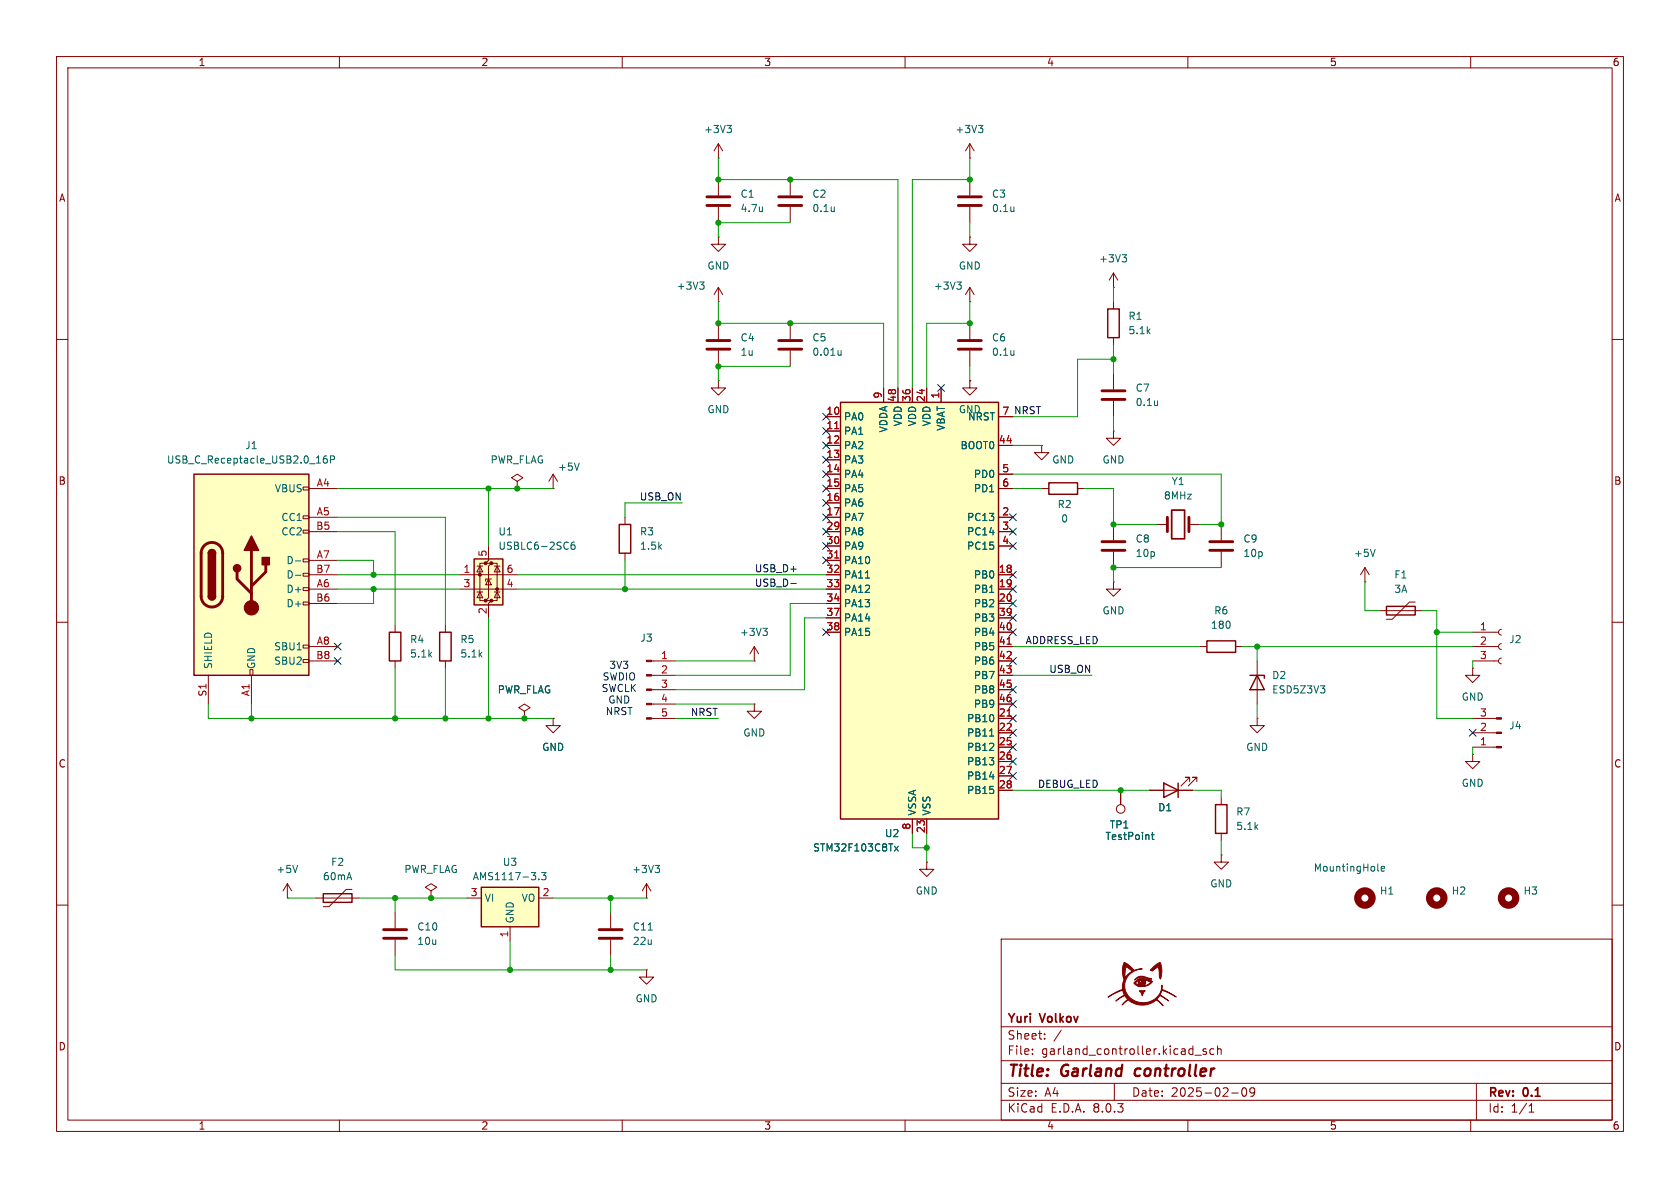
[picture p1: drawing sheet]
<svg xmlns="http://www.w3.org/2000/svg" width="297mm" height="210mm" viewBox="0 0 297 210" stroke-linecap="round" stroke-linejoin="round" font-family="sans-serif">
<g fill="none" stroke="#840000" stroke-width=".18">
<path d="M10 10h277v190h-277zM12 12h273v186h-273zM60 10v2M110 10v2M160 10v2M210 10v2M260 10v2M10 60h2M196.8 50.8h.1M196.8 48.3v2.5M196.8 53.3v1.3M196.8 59.7v1.3"/>
<path d="M196.8 48.3l-.7 1.2M196.8 48.3l.8 1.2M285 60h2M171.4 67.3v1.3h1.3l-1.3 1.3-1.2-1.3h1.2M171.4 67.3h.1M184.1 78.7v1.3h1.3l-1.3 1.3-1.2-1.3h1.2M184.1 78.7h.1M196.8 76.2v1.3h1.3l-1.3 1.2-1.2-1.2h1.2M196.8 76.2h.1M196.8 66v2.8M196.8 70.9v2.8M184.1 86.4h1.3"/>
<path d="M190.5 86.4h1.3M196.8 92.7v2.8M196.8 97.5v2.8M204.5 92.7h1.9M210.2 92.7h1.9M215.9 92.7v2.8M215.9 97.5v2.8M10 110h2M69.8 110.5v1.3M69.8 116.8v1.3M78.7 110.5v1.3M78.7 116.8v1.3"/>
<path d="M196.8 102.9v1.2h1.3l-1.3 1.3-1.2-1.3h1.2M196.8 102.9h.1M212.1 114.3h1.3M218.4 114.3h1.3M285 110h2M10 160h2M50.8 158.8h.1M50.8 156.2l-.8 1.3M50.8 156.2v2.6M50.8 156.2l.8 1.3M55.9 158.8h7.6M62.2 157.2h-1l-3 3.1h-1.1"/>
<path d="M163.8 152.4v1.3h1.3l-1.3 1.2-1.2-1.2h1.2M163.8 152.4h.1M215.9 141v1.2M215.9 147.3v1.3M285 160h2M177 166h108v32h-108zM60 198v2M110 198v2M160 198v2M177 194.5h108M177 191.5h108M177 187.5h108"/>
<path d="M177 181.5h108M182.5 186.3v.1M182.5 185.5v.1M184.7 183.6v.1M184.7 182.8v.1M187.6 182.1l-1.3 2M197 191.5v3M210 198v2M211.2 186.5h1.2M213.2 185.5l-.3-.1-.2 .2v.2l.5 .2v.3h-.5M214.6 185.5l-.4-.1-.3 .3v.4l.1 .2h.6M215.2 185.5l.3-.1 .3 .1 .1 .9"/>
<path d="M215.2 184.9v1.5M217.7 193.2h1.2M219.7 192.4l.2-.1a.81 .81 0 0 1 .6 .6 .81 .81 0 0 1-.3 .8l-.2 .1a.81 .81 0 0 1-.3-1.4zM221.8 192.9l-.3 .3h-.3l-.2-.3 .1-.5 .4-.1 .2 .1a.99 .99 0 0 1-.3 1.4h-.3M260 198v2M261 191.5v6.5M270.3 196.6h.9M270.3 195.5l.4-.4v1.5"/>
</g>
<path d="M200.8 189.1l-.2 .7 .3 .4" fill="none" stroke="#840000" stroke-width=".4"/>
<path d="M195.8 54.6h2.1v5.1h-2.1zM185.4 85.3h5.1v2.1h-5.1zM68.8 111.8h2.1v5h-2.1zM77.7 111.8h2.1v5h-2.1zM213.4 113.3h5v2h-5zM57.1 158h5.1v1.5h-5.1zM214.9 142.2h2v5.1h-2z" fill="none" stroke="#840000" stroke-width=".25"/>
<path d="M194.8 70.6h4.1M194.8 69.1h4.1M194.8 97.3h4.1M194.8 95.8h4.1M206.4 91.4v2.6M210.2 91.4v2.6M213.9 97.3h4M213.9 95.8h4" fill="none" stroke="#840000" stroke-width=".51"/>
<path d="M207.1 90.2h2.3v5.1h-2.3z" fill="none" stroke="#840000" stroke-width=".3"/>
<path d="M198.4 45h.7l-.4 .5M198.9 45.5l.2 .3v.3l-.2 .2M204.6 70.9v.8M204.6 71.6h.1M52.6 153l-.4 1.2" fill="none" stroke="#006464" stroke-width=".18"/>
<path d="M148.6 71.1h27.9v73.7h-27.9z" fill="#ffffc2"/>
<path d="M148.6 71.1h27.9v73.7h-27.9z" fill="none" stroke="#840000" stroke-width=".25"/>
<g fill="none" stroke="#840000" stroke-width=".18">
<path d="M146 73.7h2.6M146 76.2h2.6M146 78.7h2.6M156.2 68.6v2.5M158.7 68.6v2.5M161.3 68.6v2.5M163.8 68.6v2.5M166.4 68.6v2.5M176.5 73.7h2.6M176.5 78.7h2.6M146 81.3h2.6M146 83.8h2.6"/>
<path d="M146 86.4h2.6M146 88.9h2.6M146 91.4h2.6M146 94h2.6M146 96.5h2.6M146 99.1h2.6M176.5 83.8h2.6M176.5 86.4h2.6M176.5 91.4h2.6M176.5 94h2.6M176.5 96.5h2.6M146 101.6h2.6"/>
<path d="M146 104.1h2.6M146 106.7h2.6M146 109.2h2.6M146 111.8h2.6M176.5 101.6h2.6M176.5 104.1h2.6M176.5 106.7h2.6M176.5 109.2h2.6M176.5 111.8h2.6M176.5 114.3h2.6M176.5 116.8h2.6M176.5 119.4h2.6"/>
<path d="M176.5 127h2.6M176.5 129.5h2.6M176.5 132.1h2.6M176.5 134.6h2.6M176.5 137.2h2.6M176.5 139.7h2.6M176.5 121.9h2.6M176.5 124.5h2.6M161.3 144.8v2.5M163.8 144.8v2.5"/>
</g>
<path d="M147.6 75.8h.7M147.6 98.6h.7M178 113.9h.8M178 126.6h.8" fill="none" stroke="#a90000" stroke-width=".18"/>
<path d="M153 102.2h.7M175 130.1h.7M158.1 149.6l.7 .8M158.8 149.6l-.7 .8" fill="none" stroke="#006464" stroke-width=".18"/>
<path d="M83.8 98.8h5.1v8.1h-5.1z" fill="#ffffc2"/>
<g fill="#840000" stroke="#840000" stroke-width=".18">
<circle cx="84.8" cy="101.6" r=".25"/>
<circle cx="85.9" cy="106.2" r=".25"/>
<circle cx="85.9" cy="99.6" r=".25"/>
<circle cx="86.9" cy="106.2" r=".25"/>
<circle cx="86.9" cy="99.6" r=".25"/>
<circle cx="87.9" cy="104.1" r=".25"/>
</g>
<g fill="none" stroke="#840000" stroke-width=".18">
<path d="M85.9 99.6h-1.1v6.6h1.1M86.4 96.5v2.6l-.5 .5h1l-.5 .5v5.6l-.5 .5h1l-.5 .5v2.5M86.9 99.6h1v6.6h-1M91.4 85.1l1.1-.6-1.1-.7-1 .7 1 .6v1.3M91.4 86.4h.1M97.8 86.4h.1M97.8 83.8l-.8 1.3M97.8 83.8v2.6M97.8 83.8l.8 1.3M110.5 91.4v1.3M110.5 97.8v1.3M81.3 104.1h10.1"/>
<path d="M81.3 101.6h10.1M84.3 104.6h1M84.3 100.1h1M84.8 100.1l.5 1h-1zM84.8 104.6l.5 1.1h-1zM86.4 102.4l.5 1h-1zM86.9 102.4h-1v.3M87.4 104.6h1M87.4 100.1h1M87.9 104.6l.5 1.1h-1zM87.9 100.1l.5 1h-1zM133.3 116.8h.1"/>
<path d="M133.3 114.3l-.7 1.3M133.3 114.3v2.5M133.3 114.3l.8 1.3M92.7 125.7l1-.6-1-.6-1 .6 1 .6v1.3M92.7 127h.1M97.8 127v1.3h1.3l-1.3 1.2-1.3-1.2h1.3M97.8 127h.1M203.2 139.7h7.6M210.3 138.2v-.8h-.8h.8l-1.5 1.5M211.6 138.2v-.8h-.8h.8l-1.5 1.5M76.2 157.5l1-.7-1-.6-1 .6 1 .7v1.3M76.2 158.8h.1"/>
<path d="M114.3 158.8h.1M114.3 156.2l-.8 1.3M114.3 156.2v2.6M114.3 156.2l.8 1.3M69.8 161.3v2.8M69.8 166.1v2.8M107.9 161.3v2.8M107.9 166.1v2.8M114.3 171.5v1.2h1.3l-1.3 1.3-1.3-1.3h1.3M114.3 171.5h.1"/>
</g>
<path d="M83.8 98.8h5.1v8.1h-5.1zM109.5 92.7h2v5.1h-2zM205.7 138.4l2.6 1.3-2.6 1.3zM208.3 138.4v2.6" fill="none" stroke="#840000" stroke-width=".25"/>
<path d="M101.5 95.8l-.3 .1a.85 .85 0 0 0 0 1.2l.4-.1 .1-.4-.3-.3-.3 .1-.2 .2M102.4 81.9l-.4 1.2M134.9 111.1h.7l-.4 .5M135.4 111.6l.2 .2v.3l-.2 .2M115.8 153h.8l-.4 .5M116.4 153.5l.2 .2v.3l-.2 .2M114.6 164.4h.7" fill="none" stroke="#006464" stroke-width=".18"/>
<path d="M67.8 165.9h4.1M67.8 164.3h4.1M105.9 165.9h4.1M105.9 164.3h4.1" fill="none" stroke="#840000" stroke-width=".51"/>
<path d="M85.1 156.8h10.1v7h-10.1z" fill="#ffffc2"/>
<path d="M85.1 156.8h10.1v7h-10.1z" fill="none" stroke="#840000" stroke-width=".25"/>
<g fill="none" stroke="#840000" stroke-width=".18">
<path d="M198.1 139.7v2.5M82.5 158.8h2.6M95.2 158.8h2.6M215.9 151.1v1.3h1.3l-1.3 1.3-1.3-1.3h1.3M215.9 151.1h.1M90.2 163.8v2.6"/>
<circle cx="198.1" cy="143" r=".76"/>
</g>
<path d="M95.2 155.4v.1M95.7 154.2h.8l-.4 .5 .4 .2v.5l-.2 .1-.6-.1M203.5 147.6h.5M203.7 147.1v1.1l.3 .2" fill="none" stroke="#006464" stroke-width=".18"/>
<g fill="#840000" stroke="#840000" stroke-width=".18">
<path d="M201.4 175.1h1.1l-.6 .9z"/>
<path d="M201.7 173.4l.1-.1a.39 .39 0 0 1 .5 .4 .39 .39 0 0 1-.4 .4 .39 .39 0 0 1-.4-.5v.1a.17 .17 0 0 0 .3 0 .17 .17 0 0 0 0-.2z"/>
<path d="M200.9 172.9a2.13 2.13 0 0 1 2.2 0l.5 .1-.6 .1 .6 .2-.5-.1a1.87 1.87 0 0 0-2.5 .1z"/>
<path d="M203.5 171.3l.9-.8 .6-.3a.79 .79 0 0 1 .4 .8v1.2l-.2 .9-.2-.3-.2-1.9-.6 .4a.54 .54 0 0 1-.8 .2z"/>
<path d="M200.5 173.7a1.78 1.78 0 0 1 2.6-.4l.6 .2-.2 .3a2.45 2.45 0 0 1-2.4 .5h1.3l.5-.2 .6-.5-1.2-.5a.72 .72 0 0 1 0 1.1l-1.2 .1-.6-.5 .9 .4-.2-.3h.2a.49 .49 0 0 0 .8 .3 .49 .49 0 0 0 0-.8 .49 .49 0 0 0-.8 .3v.2h-.2l.2-.7-.7 .6z"/>
<path d="M198.7 170.1l.9 .5 .9 1 1.4-.3a3 3 0 0 0-3 3.2 3 3 0 0 0 3.4 2.7 3.2 3.2 0 0 0 3.1-3.1v.8l1.1 .5 1.4 .9-1.1-.7-1.4-.5-.3 .8 1.5 1-1.6-.9-.5 .7 1.1 1.1-1.2-1.1a3.9 3.9 0 0 1-2.1 1 3.8 3.8 0 0 1-2.9-1l-1 .9 1-.9-.6-.7-1.5 1 1.5-1.1-.3-.8-1.7 .6-.9 .6 1.6-1 1-.4v-.9l.2-.8-.1-.3a.77 .77 0 0 0 .7-.6l.9-.6-1.1-.8-.2 1.1v.9h-.3l-.1-1.7z"/>
</g>
<path d="M34.3 83.8h20.3v35.6h-20.3z" fill="#ffffc2"/>
<g fill="none" stroke="#840000" stroke-width=".18">
<path d="M127 27.9h.1M127 25.4l-.8 1.3M127 25.4v2.5M127 31.8v2.7M127 36.6v2.8M127 25.4l.8 1.3M139.7 31.8v2.7M139.7 36.6v2.8M171.4 27.9h.1M171.4 25.4v2.5M171.4 31.8v2.7M171.4 36.6v2.8"/>
<path d="M171.4 25.4l-.7 1.3M171.4 25.4l.8 1.3M127 41.9v1.3h1.3l-1.3 1.3-1.3-1.3h1.3M127 41.9h.1M127 53.3h.1M127 50.8v2.5M127 57.2v2.7M127 50.8l-.8 1.3M127 50.8l.8 1.3M139.7 57.2v2.7M171.4 41.9v1.3h1.3l-1.3 1.3-1.2-1.3h1.2M171.4 41.9h.1"/>
<path d="M171.4 53.3h.1M171.4 50.8l-.7 1.3M171.4 50.8v2.5M171.4 57.2v2.7M171.4 50.8l.8 1.3M127 67.3v1.3h1.3l-1.3 1.3-1.3-1.3h1.3M127 67.3h.1M127 62v2.8M139.7 62v2.8M146 73.7h2.6M146 76.2h2.6M146 78.7h2.6"/>
<path d="M156.2 68.6v2.5M158.7 68.6v2.5M161.3 68.6v2.5M163.8 68.6v2.5M166.4 68.6v2.5M171.4 67.3h.1M171.4 62v2.8M176.5 73.7h2.6M176.5 78.7h2.6M53.6 98.8h1v.5h-1zM53.6 93.7h1v.5h-1zM53.6 91.2h1v.5h-1z"/>
<path d="M53.6 86.1h1v.5h-1zM54.6 86.4h5.1M54.6 91.4h5.1M54.6 99.1h5.1M54.6 94h5.1M146 86.4h2.6M146 91.4h2.6M146 99.1h2.6M146 94h2.6M146 81.3h2.6M146 83.8h2.6M146 88.9h2.6"/>
<path d="M146 96.5h2.6M176.5 86.4h2.6M176.5 91.4h2.6M176.5 94h2.6M176.5 83.8h2.6M176.5 96.5h2.6M36.8 119.4v5.1M44.2 118.4h.5v1h-.5zM44.4 119.4v5.1M53.6 116.6h1v.5h-1zM53.6 114h1v.6h-1zM53.6 106.4h1v.5h-1z"/>
<path d="M53.6 103.9h1v.5h-1zM53.6 101.3h1v.6h-1zM54.6 104.1h5.1M54.6 114.3h5.1M54.6 106.7h5.1M54.6 101.6h5.1M54.6 116.8h5.1M115.2 116.8h4.2M115.2 119.4h4.2M146 104.1h2.6M146 106.7h2.6M146 101.6h2.6"/>
<path d="M146 111.8h2.6M146 109.2h2.6M176.5 104.1h2.6M176.5 114.3h2.6M176.5 106.7h2.6M176.5 101.6h2.6M176.5 116.8h2.6M176.5 111.8h2.6M176.5 119.4h2.6M176.5 109.2h2.6M222.2 116.8v7.7M241.3 102.9h.1"/>
<path d="M241.3 100.3l-.8 1.3M241.3 100.3v2.6M241.3 100.3l.8 1.3M243.8 108h7.7M250.2 106.4h-1l-3.1 3.1h-1M260.3 118.1v1.3h1.3l-1.3 1.3-1.2-1.3h1.2M260.3 118.1h.1M260.3 114.3h4.6M260.3 116.8h4.6M260.3 111.8h4.6M265.4 116.3l-.3 .2-.2 .3 .2 .4 .3 .1M265.4 113.8l-.3 .1-.2 .4 .2 .4 .3 .1"/>
<path d="M265.4 111.3l-.3 .1-.2 .4 .2 .3 .3 .2M92.7 127h.1M97.8 127h.1M115.2 127h4.2M115.2 124.5h4.2M115.2 121.9h4.2M133.3 124.5v1.2h1.3l-1.3 1.3-1.2-1.3h1.2M133.3 124.5h.1M176.5 127h2.6M176.5 129.5h2.6M176.5 132.1h2.6M176.5 124.5h2.6"/>
<path d="M176.5 121.9h2.6M176.5 134.6h2.6M176.5 137.2h2.6M176.5 139.7h2.6M198.1 139.7v2.5M203.2 139.7h2.5M208.3 139.7h2.5M222.2 127v1.3h1.3l-1.3 1.2-1.2-1.2h1.2M222.2 127h.1M260.3 133.4v1.2h1.3l-1.3 1.3-1.2-1.3h1.2M260.3 133.4h.1M260.3 127h4.3"/>
<path d="M260.3 129.5h4.3M260.3 132.1h4.3M161.3 144.8v2.5M163.8 144.8v2.5"/>
</g>
<path d="M34.3 83.8h20.3v35.6h-20.3zM36.8 97.8a.64 .64 0 0 1 .7-.6 .64 .64 0 0 1 .6 .6M36.8 105.4a.64 .64 0 0 0 .7 .6 .64 .64 0 0 0 .6-.6M221 119.4h2.5v.5M222.2 119.4l1.3 2.5h-2.5zM245.1 107.2h5.1v1.5h-5.1z" fill="none" stroke="#840000" stroke-width=".25"/>
<g fill="none" stroke="#840000" stroke-width=".51">
<path d="M125 36.3h4M125 34.8h4M137.7 36.3h4M137.7 34.8h4M169.4 36.3h4.1M169.4 34.8h4.1M125 61.7h4M125 60.2h4M137.7 61.7h4M137.7 60.2h4M169.4 61.7h4.1M169.4 60.2h4.1"/>
<path d="M36.1 96.5a1.9 1.9 0 0 1 2.1-.5 1.9 1.9 0 0 1 1.2 1.8v7.6a1.91 1.91 0 0 1-1.9 1.9 1.91 1.91 0 0 1-1.9-1.9v-7.8l.1-.6zM44.4 97.3v10.1M47 99.8v1.3l-2.6 2.5M41.9 101.1v1.3l2.5 2.5"/>
</g>
<g fill="#840000" stroke="#840000" stroke-width=".25">
<path d="M36.8 105.4h1.3a.64 .64 0 0 1-.6 .6 .64 .64 0 0 1-.7-.6z"/>
<path d="M36.8 97.8h1.3v7.6h-1.3z"/>
<path d="M37 97.3a.64 .64 0 0 1 .7-.1 .64 .64 0 0 1 .4 .6h-1.3z"/>
<path d="M44.4 94.7l1.3 2.6h-2.5z"/>
<path d="M46.4 98.6h1.2v1.2h-1.2z"/>
<circle cx="41.9" cy="100.5" r=".63"/>
</g>
<g fill="#840000" stroke="#840000" stroke-width=".18">
<path d="M264.6 126.9h.8v.2h-.8z"/>
<path d="M264.6 129.4h.8v.3h-.8z"/>
<path d="M264.6 132h.8v.2h-.8z"/>
<path d="M114.3 126.9h.9v.2h-.9z"/>
<path d="M114.3 124.3h.9v.3h-.9z"/>
<path d="M114.3 121.8h.9v.2h-.9z"/>
<path d="M114.3 119.3h.9v.2h-.9z"/>
<path d="M114.3 116.7h.9v.3h-.9z"/>
<circle cx="44.4" cy="107.4" r="1.27"/>
</g>
<g fill="none" stroke="#006464" stroke-width=".18">
<path d="M128.5 22.2h.8l-.4 .5M129.1 22.7l.2 .2v.3l-.2 .2M134.8 36.6v.8M134.8 37.3h-.1M147.5 36.6v.8M147.5 37.3h-.1M173 22.2h.7l-.4 .5M173.5 22.7l.2 .2v.3l-.2 .2M179.2 36.6v.8M179.2 37.3h.1M123.7 49.9h.8l-.5 .4M124.2 50.3l.3 .3v.3l-.3 .2"/>
<path d="M169.2 49.9h.7l-.4 .4M169.7 50.3l.2 .3v.3l-.2 .2M148.7 62v.8M148.7 62.7l-.4 .1M179.2 62v.8M179.2 62.7h.1M52.2 99.2h1M57.8 80.6l-.4 .1a.86 .86 0 0 0 0 1.2l.4-.2 .1-.4-.3-.2h-.3l-.2 .2M58.4 81.3l.6-.1 .1-.2v-.3l-.7-.1v1.3M243.1 97.1l-.4 1.3M52.2 101.7h1M153 102.2h.7"/>
<path d="M175 130.1h.7M233.4 121.2h.8l-.4 .5M234.2 121.8v.6M158.1 149.6l.7 .8M158.8 149.6l-.7 .8M203.5 147.6h.5M203.7 147.1v1.1l.3 .2M243.6 153.8l.2 .2M244.2 153.6l.6-.1-.1-.3-.3-.1-.2 .2v.6h.5"/>
</g>
<g fill="none" stroke="#840000" stroke-width="1.3">
<circle cx="241.3" cy="158.7" r="1.27"/>
<circle cx="254" cy="158.7" r="1.27"/>
<circle cx="266.7" cy="158.7" r="1.27"/>
</g>
<path d="M139.8 103.1h1" fill="none" stroke="#0f0f0f" stroke-width=".18"/>
<g fill="none" stroke="#009600" stroke-width=".18">
<path d="M127 27.9v3.9h31.7v36.8M139.7 39.4h-12.7v2.5M171.4 27.9v3.9h-10.1v36.8M171.4 39.4v2.5M127 53.3v3.9h29.2v11.4M171.4 53.3v3.9h-7.6v11.4M196.8 50.8v2.5M139.7 64.8h-12.7v2.5M171.4 64.8v2.5M179.1 78.7h5M196.8 63.5h-6.3v10.2h-11.4M196.8 61v5"/>
<path d="M196.8 73.7v2.5M59.7 86.4h38.1M59.7 94h10.1v16.5M59.7 91.4h19v19.1M59.7 99.1h6.3v2.5M86.4 86.4v10.1M110.5 99.1v5M120.6 88.9h-10.1v2.5M179.1 83.8h36.8v8.9h-3.8M179.1 86.4h5M191.8 86.4h5v6.3h7.7M59.7 104.1h21.6"/>
<path d="M59.7 101.6h21.6M66 104.1v2.6h-6.3M69.8 118.1v8.9M78.7 118.1v8.9M86.4 109.2v17.8M91.4 104.1h54.6M91.4 101.6h54.6M119.4 116.8h13.9M146 106.7h-6.3v12.7h-20.3M146 109.2h-3.8v12.7h-22.8M179.1 114.3h33M179.1 119.4h13.9"/>
<path d="M215.9 100.3h-19.1v2.6M219.7 114.3h40.6M222.2 114.3v2.5M241.3 102.9v5.1h2.5M251.5 108h2.5v19h6.3M254 111.8h6.3M260.3 116.8v1.3M36.8 124.5v2.5h61M44.4 124.5v2.5M119.4 127h7.6M119.4 124.5h13.9M179.1 139.7h24.1"/>
<path d="M210.8 139.7h5.1v1.3M222.2 124.5v2.5M260.3 132.1v1.3M50.8 158.8h5.1M63.5 158.8h19M69.8 158.8v2.5M97.8 158.8h16.5M107.9 158.8v2.5M161.3 147.3v2.6h2.5M163.8 147.3v5.1M215.9 148.6v2.5M69.8 168.9v2.6h44.5"/>
<path d="M90.2 166.4v5.1M107.9 168.9v2.6"/>
</g>
<g fill="none" stroke="#000084" stroke-width=".18">
<path d="M145.4 78.1l1.3 1.2M145.4 73.1l1.3 1.2M145.4 75.6l1.3 1.2M146.7 78.1l-1.3 1.2M146.7 73.1l-1.3 1.2M146.7 75.6l-1.3 1.2M165.8 68l1.2 1.2M167 68l-1.2 1.2M145.4 93.4l1.3 1.2M145.4 95.9l1.3 1.2M145.4 80.7l1.3 1.2M145.4 98.5l1.3 1.2"/>
<path d="M145.4 83.2l1.3 1.2M145.4 85.8l1.3 1.2M145.4 88.3l1.3 1.2M145.4 90.8l1.3 1.2M146.7 88.3l-1.3 1.2M146.7 93.4l-1.3 1.2M146.7 95.9l-1.3 1.2M146.7 80.7l-1.3 1.2M146.7 98.5l-1.3 1.2M146.7 83.2l-1.3 1.2M146.7 85.8l-1.3 1.2M146.7 90.8l-1.3 1.2"/>
<path d="M178.5 90.8l1.2 1.2M178.5 93.4l1.2 1.2M178.5 95.9l1.2 1.2M179.7 90.8l-1.2 1.2M179.7 93.4l-1.2 1.2M179.7 95.9l-1.2 1.2M59.1 113.7l1.2 1.2M59.1 116.2l1.2 1.2M60.3 113.7l-1.2 1.2M60.3 116.2l-1.2 1.2M145.4 111.2l1.3 1.2M146.7 111.2l-1.3 1.2"/>
<path d="M178.5 103.5l1.2 1.2M178.5 111.2l1.2 1.2M178.5 101l1.2 1.2M178.5 106.1l1.2 1.2M178.5 108.6l1.2 1.2M178.5 116.2l1.2 1.2M179.7 103.5l-1.2 1.2M179.7 111.2l-1.2 1.2M179.7 101l-1.2 1.2M179.7 106.1l-1.2 1.2M179.7 108.6l-1.2 1.2M179.7 116.2l-1.2 1.2"/>
<path d="M178.5 136.6l1.2 1.2M178.5 131.5l1.2 1.2M178.5 128.9l1.2 1.2M178.5 123.9l1.2 1.2M178.5 134l1.2 1.2M178.5 126.4l1.2 1.2M178.5 121.3l1.2 1.2M179.7 136.6l-1.2 1.2M179.7 131.5l-1.2 1.2M179.7 128.9l-1.2 1.2M179.7 123.9l-1.2 1.2M179.7 134l-1.2 1.2"/>
<path d="M179.7 126.4l-1.2 1.2M179.7 121.3l-1.2 1.2M259.7 128.9l1.3 1.2M261 128.9l-1.3 1.2"/>
</g>
<path d="M147.6 75.8h.7M147.6 98.6h.7M178 113.9h.8M178 126.6h.8" fill="none" stroke="#a90000" stroke-width=".18"/>
<g fill="#009600" stroke="#009600" stroke-width=".18">
<circle cx="139.7" cy="31.8" r=".46"/>
<circle cx="171.4" cy="57.2" r=".46"/>
<circle cx="127" cy="57.2" r=".46"/>
<circle cx="139.7" cy="57.2" r=".46"/>
<circle cx="127" cy="39.4" r=".46"/>
<circle cx="127" cy="31.8" r=".46"/>
<circle cx="171.4" cy="31.8" r=".46"/>
<circle cx="127" cy="64.8" r=".46"/>
<circle cx="86.4" cy="86.4" r=".46"/>
<circle cx="91.4" cy="86.4" r=".46"/>
<circle cx="110.5" cy="104.1" r=".46"/>
<circle cx="163.8" cy="149.9" r=".46"/>
<circle cx="66" cy="104.1" r=".46"/>
<circle cx="66" cy="101.6" r=".46"/>
<circle cx="44.4" cy="127" r=".46"/>
<circle cx="215.9" cy="92.7" r=".46"/>
<circle cx="196.8" cy="63.5" r=".46"/>
<circle cx="196.8" cy="100.3" r=".46"/>
<circle cx="196.8" cy="92.7" r=".46"/>
<circle cx="222.2" cy="114.3" r=".46"/>
<circle cx="254" cy="111.8" r=".46"/>
<circle cx="198.1" cy="139.7" r=".46"/>
<circle cx="92.7" cy="127" r=".46"/>
<circle cx="107.9" cy="158.8" r=".46"/>
<circle cx="76.2" cy="158.8" r=".46"/>
<circle cx="86.4" cy="127" r=".46"/>
<circle cx="78.7" cy="127" r=".46"/>
<circle cx="69.8" cy="127" r=".46"/>
<circle cx="69.8" cy="158.8" r=".46"/>
<circle cx="90.2" cy="171.5" r=".46"/>
<circle cx="107.9" cy="171.5" r=".46"/>
</g>
<g font-size="2.8" fill="#840000">
<text x="178" y="190.9">Title:</text>
<text x="187.7" y="190.9">Garland</text>
<text x="201.5" y="190.9">controller</text>
</g>
<g font-size="2.1" fill="#840000">
<text x="178" y="184">Sheet:</text>
<text x="178" y="181.2">Yuri</text>
<text x="184" y="181.2">Volkov</text>
<text x="178" y="186.7">File:</text>
<text x="184.1" y="186.7">garland_controller.kicad_sch</text>
<text x="178" y="196.9">KiCad</text>
<text x="178" y="194.1">Size:</text>
<text x="184.7" y="194.1">A4</text>
<text x="185.7" y="196.9">E.D.A.</text>
<text x="193.3" y="196.9">8.0.3</text>
<text x="200" y="194.1">Date:</text>
<text x="207" y="194.1">2025-02-09</text>
<text x="263" y="194.3">Rev:</text>
<text x="263" y="196.9">Id:</text>
<text x="267.1" y="196.9">1/1</text>
<text x="269.4" y="194.3">0.1</text>
</g>
<g font-size="1.8" fill="#840000">
<text x="35" y="11.9">1</text>
<text x="85" y="11.9">2</text>
<text x="135" y="11.9">3</text>
<text x="185" y="11.9">4</text>
<text x="235" y="11.9">5</text>
<text x="285" y="11.9">6</text>
<text x="10.3" y="35.9">A</text>
<text x="285.3" y="35.9">A</text>
<text x="10.3" y="85.9">B</text>
<text x="285.3" y="85.9">B</text>
<text x="10.3" y="135.9">C</text>
<text x="285.3" y="135.9">C</text>
<text x="10.3" y="185.9">D</text>
<text x="285.3" y="185.9">D</text>
<text x="35" y="199.9">1</text>
<text x="85" y="199.9">2</text>
<text x="135" y="199.9">3</text>
<text x="185" y="199.9">4</text>
<text x="235" y="199.9">5</text>
<text x="285" y="199.9">6</text>
</g>
<g font-size="1.8" fill="#006464">
<text x="124.4" y="23.7">+3V3</text>
<text x="168.8" y="23.7">+3V3</text>
<text x="130.8" y="35.2">C1</text>
<text x="143.5" y="35.2">C2</text>
<text x="175.3" y="35.2">C3</text>
<text x="130.8" y="37.7">4.7u</text>
<text x="143.5" y="37.7">0.1u</text>
<text x="175.3" y="37.7">0.1u</text>
<text x="125" y="47.9">GND</text>
<text x="169.4" y="47.9">GND</text>
<text x="194.2" y="46.6">+3V3</text>
<text x="119.5" y="51.4">+3V3</text>
<text x="165" y="51.4">+3V3</text>
<text x="199.4" y="56.7">R1</text>
<text x="199.4" y="59.3">5.1k</text>
<text x="130.8" y="60.6">C4</text>
<text x="130.8" y="63.1">1u</text>
<text x="143.5" y="60.6">C5</text>
<text x="143.5" y="63.1">0.01u</text>
<text x="175.3" y="60.6">C6</text>
<text x="175.3" y="63.1">0.1u</text>
<text x="200.7" y="69.4">C7</text>
<text x="200.7" y="72">0.1u</text>
<text x="125" y="73.3">GND</text>
<text x="149.1" y="74.5">PA0</text>
<text x="149.1" y="77.1">PA1</text>
<text x="157.1" y="76.5" transform="rotate(-90 157.1 76.5)">VDDA</text>
<text x="159.6" y="75.5" transform="rotate(-90 159.6 75.5)">VDD</text>
<text x="162.2" y="75.5" transform="rotate(-90 162.2 75.5)">VDD</text>
<text x="164.7" y="75.5" transform="rotate(-90 164.7 75.5)">VDD</text>
<text x="167.2" y="76.2" transform="rotate(-90 167.2 76.2)">VBAT</text>
<text x="169.4" y="73.3">GND</text>
<text x="171" y="74.5">NRST</text>
<text x="29.4" y="82.1">USB_C_Receptacle_USB2.0_16P</text>
<text x="43.3" y="79.6">J1</text>
<text x="86.6" y="82.1">PWR_FLAG</text>
<text x="98.5" y="83.4">+5V</text>
<text x="149.1" y="79.6">PA2</text>
<text x="149.1" y="82.1">PA3</text>
<text x="169.7" y="79.6">BOOT0</text>
<text x="185.9" y="82.1">GND</text>
<text x="194.8" y="82.1">GND</text>
<text x="48.5" y="87.2">VBUS</text>
<text x="149.1" y="84.7">PA4</text>
<text x="149.1" y="87.2">PA5</text>
<text x="149.1" y="89.8">PA6</text>
<text x="172.1" y="84.7">PD0</text>
<text x="172.1" y="87.2">PD1</text>
<text x="205.7" y="88.5">8MHz</text>
<text x="207" y="86">Y1</text>
<text x="49.6" y="92.3">CC1</text>
<text x="49.6" y="94.8">CC2</text>
<text x="88" y="94.8">U1</text>
<text x="113" y="94.8">R3</text>
<text x="149.1" y="92.3">PA7</text>
<text x="149.1" y="94.8">PA8</text>
<text x="170.9" y="92.3">PC13</text>
<text x="170.9" y="94.8">PC14</text>
<text x="186.9" y="90">R2</text>
<text x="187.5" y="92.6">0</text>
<text x="50.5" y="99.9">D-</text>
<text x="88" y="97.4">USBLC6-2SC6</text>
<text x="113" y="97.4">1.5k</text>
<text x="149.1" y="97.4">PA9</text>
<text x="149.1" y="99.9">PA10</text>
<text x="170.9" y="97.4">PC15</text>
<text x="200.7" y="96.1">C8</text>
<text x="200.7" y="98.7">10p</text>
<text x="219.7" y="96.1">C9</text>
<text x="219.7" y="98.7">10p</text>
<text x="239.3" y="98.7">+5V</text>
<text x="50.5" y="105">D+</text>
<text x="50.5" y="107.5">D+</text>
<text x="50.5" y="102.5">D-</text>
<text x="149.1" y="102.5">PA11</text>
<text x="149.1" y="105">PA12</text>
<text x="149.1" y="107.5">PA13</text>
<text x="172.1" y="102.5">PB0</text>
<text x="172.1" y="105">PB1</text>
<text x="172.1" y="107.5">PB2</text>
<text x="246.4" y="102.5">F1</text>
<text x="246.4" y="105">3A</text>
<text x="72.4" y="113.9">R4</text>
<text x="81.3" y="113.9">R5</text>
<text x="113.1" y="113.6">J3</text>
<text x="130.7" y="112.6">+3V3</text>
<text x="149.1" y="110.1">PA14</text>
<text x="149.1" y="112.6">PA15</text>
<text x="172.1" y="110.1">PB3</text>
<text x="172.1" y="112.6">PB4</text>
<text x="194.8" y="108.8">GND</text>
<text x="214" y="111.4">180</text>
<text x="214.6" y="108.8">R6</text>
<text x="266.7" y="113.9">J2</text>
<text x="37.7" y="118.4" transform="rotate(-90 37.7 118.4)">SHIELD</text>
<text x="45.3" y="118.4" transform="rotate(-90 45.3 118.4)">GND</text>
<text x="48.4" y="115.2">SBU1</text>
<text x="48.4" y="117.7">SBU2</text>
<text x="72.4" y="116.4">5.1k</text>
<text x="81.3" y="116.4">5.1k</text>
<text x="172.1" y="115.2">PB5</text>
<text x="172.1" y="117.7">PB6</text>
<text x="87.9" y="122.8">PWR_FLAG</text>
<text x="172.1" y="120.2">PB7</text>
<text x="172.1" y="122.8">PB8</text>
<text x="172.1" y="125.3">PB9</text>
<text x="224.8" y="120.2">D2</text>
<text x="224.8" y="122.8">ESD5Z3V3</text>
<text x="258.3" y="124.1">GND</text>
<text x="131.3" y="130.4">GND</text>
<text x="170.9" y="127.9">PB10</text>
<text x="170.9" y="130.4">PB11</text>
<text x="266.7" y="129.1">J4</text>
<text x="95.8" y="132.9">GND</text>
<text x="170.9" y="132.9">PB12</text>
<text x="170.9" y="135.5">PB13</text>
<text x="220.2" y="132.9">GND</text>
<text x="170.9" y="138">PB14</text>
<text x="170.9" y="140.6">PB15</text>
<text x="204.7" y="143.6">D1</text>
<text x="258.3" y="139.3">GND</text>
<text x="156.3" y="148.2">U2</text>
<text x="162.2" y="144.3" transform="rotate(-90 162.2 144.3)">VSSA</text>
<text x="164.7" y="144.3" transform="rotate(-90 164.7 144.3)">VSS</text>
<text x="195.3" y="148.7">TestPoint</text>
<text x="196.1" y="146.7">TP1</text>
<text x="218.4" y="144.4">R7</text>
<text x="218.4" y="146.9">5.1k</text>
<text x="48.8" y="154.5">+5V</text>
<text x="57" y="155.8">60mA</text>
<text x="58.4" y="153.3">F2</text>
<text x="71.4" y="154.5">PWR_FLAG</text>
<text x="83.5" y="155.8">AMS1117-3.3</text>
<text x="88.8" y="153.3">U3</text>
<text x="111.7" y="154.5">+3V3</text>
<text x="143.6" y="150.7">STM32F103C8Tx</text>
<text x="232.2" y="154.3">MountingHole</text>
<text x="85.6" y="159.6">VI</text>
<text x="92.1" y="159.6">VO</text>
<text x="161.8" y="158.3">GND</text>
<text x="213.9" y="157.1">GND</text>
<text x="243.8" y="158.3">H1</text>
<text x="256.6" y="158.3">H2</text>
<text x="269.3" y="158.3">H3</text>
<text x="73.7" y="164.7">C10</text>
<text x="73.7" y="167.2">10u</text>
<text x="91" y="163.3" transform="rotate(-90 91 163.3)">GND</text>
<text x="111.8" y="164.7">C11</text>
<text x="111.8" y="167.2">22u</text>
<text x="112.3" y="177.4">GND</text>
</g>
<g font-size="1.8" fill="#a90000">
<text x="156" y="70.6" transform="rotate(-90 156 70.6)">9</text>
<text x="158.5" y="71.2" transform="rotate(-90 158.5 71.2)">48</text>
<text x="161" y="71.2" transform="rotate(-90 161 71.2)">36</text>
<text x="163.6" y="71.2" transform="rotate(-90 163.6 71.2)">24</text>
<text x="166.1" y="70.6" transform="rotate(-90 166.1 70.6)">1</text>
<text x="146" y="73.4">10</text>
<text x="146" y="75.9">11</text>
<text x="177.1" y="73.4">7</text>
<text x="146" y="78.5">12</text>
<text x="146" y="81">13</text>
<text x="146" y="83.6">14</text>
<text x="176.5" y="78.5">44</text>
<text x="177.1" y="83.6">5</text>
<text x="55.9" y="86.1">A4</text>
<text x="146" y="86.1">15</text>
<text x="146" y="88.6">16</text>
<text x="177.1" y="86.1">6</text>
<text x="55.8" y="93.7">B5</text>
<text x="55.9" y="91.2">A5</text>
<text x="146" y="91.2">17</text>
<text x="146" y="93.7">29</text>
<text x="177.1" y="91.2">2</text>
<text x="177.1" y="93.7">3</text>
<text x="55.8" y="101.3">B7</text>
<text x="55.9" y="98.8">A7</text>
<text x="81.8" y="101.3">1</text>
<text x="86.1" y="98.5" transform="rotate(-90 86.1 98.5)">5</text>
<text x="89.5" y="101.3">6</text>
<text x="146" y="96.3">30</text>
<text x="146" y="98.8">31</text>
<text x="146" y="101.3">32</text>
<text x="176.5" y="101.3">18</text>
<text x="177.1" y="96.3">4</text>
<text x="55.8" y="106.4">B6</text>
<text x="55.9" y="103.9">A6</text>
<text x="81.8" y="103.9">3</text>
<text x="89.5" y="103.9">4</text>
<text x="146" y="103.9">33</text>
<text x="146" y="106.4">34</text>
<text x="176.5" y="103.9">19</text>
<text x="176.5" y="106.4">20</text>
<text x="86.1" y="108.7" transform="rotate(-90 86.1 108.7)">2</text>
<text x="146" y="109">37</text>
<text x="146" y="111.5">38</text>
<text x="176.5" y="109">39</text>
<text x="176.5" y="111.5">40</text>
<text x="261.5" y="111.5">1</text>
<text x="55.8" y="116.6">B8</text>
<text x="55.9" y="114">A8</text>
<text x="116.8" y="116.6">1</text>
<text x="116.8" y="119.1">2</text>
<text x="176.5" y="114">41</text>
<text x="176.5" y="116.6">42</text>
<text x="176.5" y="119.1">43</text>
<text x="261.5" y="114">2</text>
<text x="261.5" y="116.6">3</text>
<text x="36.6" y="123.2" transform="rotate(-90 36.6 123.2)">S1</text>
<text x="44.2" y="123.2" transform="rotate(-90 44.2 123.2)">A1</text>
<text x="116.8" y="121.7">3</text>
<text x="116.8" y="124.2">4</text>
<text x="176.5" y="121.7">45</text>
<text x="176.5" y="124.2">46</text>
<text x="116.8" y="126.7">5</text>
<text x="176.5" y="126.7">21</text>
<text x="176.5" y="129.3">22</text>
<text x="176.5" y="131.8">25</text>
<text x="261.5" y="131.8">1</text>
<text x="261.5" y="129.3">2</text>
<text x="261.5" y="126.7">3</text>
<text x="176.5" y="134.4">26</text>
<text x="176.5" y="136.9">27</text>
<text x="176.5" y="139.4">28</text>
<text x="161" y="146.8" transform="rotate(-90 161 146.8)">8</text>
<text x="163.6" y="147.4" transform="rotate(-90 163.6 147.4)">23</text>
<text x="83.1" y="158.5">3</text>
<text x="95.8" y="158.5">2</text>
<text x="89.9" y="165.8" transform="rotate(-90 89.9 165.8)">1</text>
</g>
<g font-size="1.8" fill="#0f0f0f">
<text x="177.1" y="73.4">7 NRST</text>
<text x="113" y="88.6">USB_ON</text>
<text x="133.3" y="101.3">USB_D+</text>
<text x="133.3" y="103.8">USB_D-</text>
<text x="181.2" y="114">ADDRESS_LED</text>
<text x="185.4" y="119">USB_ON</text>
<text x="122" y="126.7">NRST</text>
<text x="183.4" y="139.4">DEBUG_LED</text>
</g>
<g font-size="1.8" fill="#0000c2">
<text x="107.6" y="118.4">3V3</text>
<text x="106.3" y="122.5">SWCLK</text>
<text x="106.4" y="120.5">SWDIO</text>
<text x="107.4" y="124.6">GND</text>
<text x="107" y="126.6">NRST</text>
</g>
</svg>
